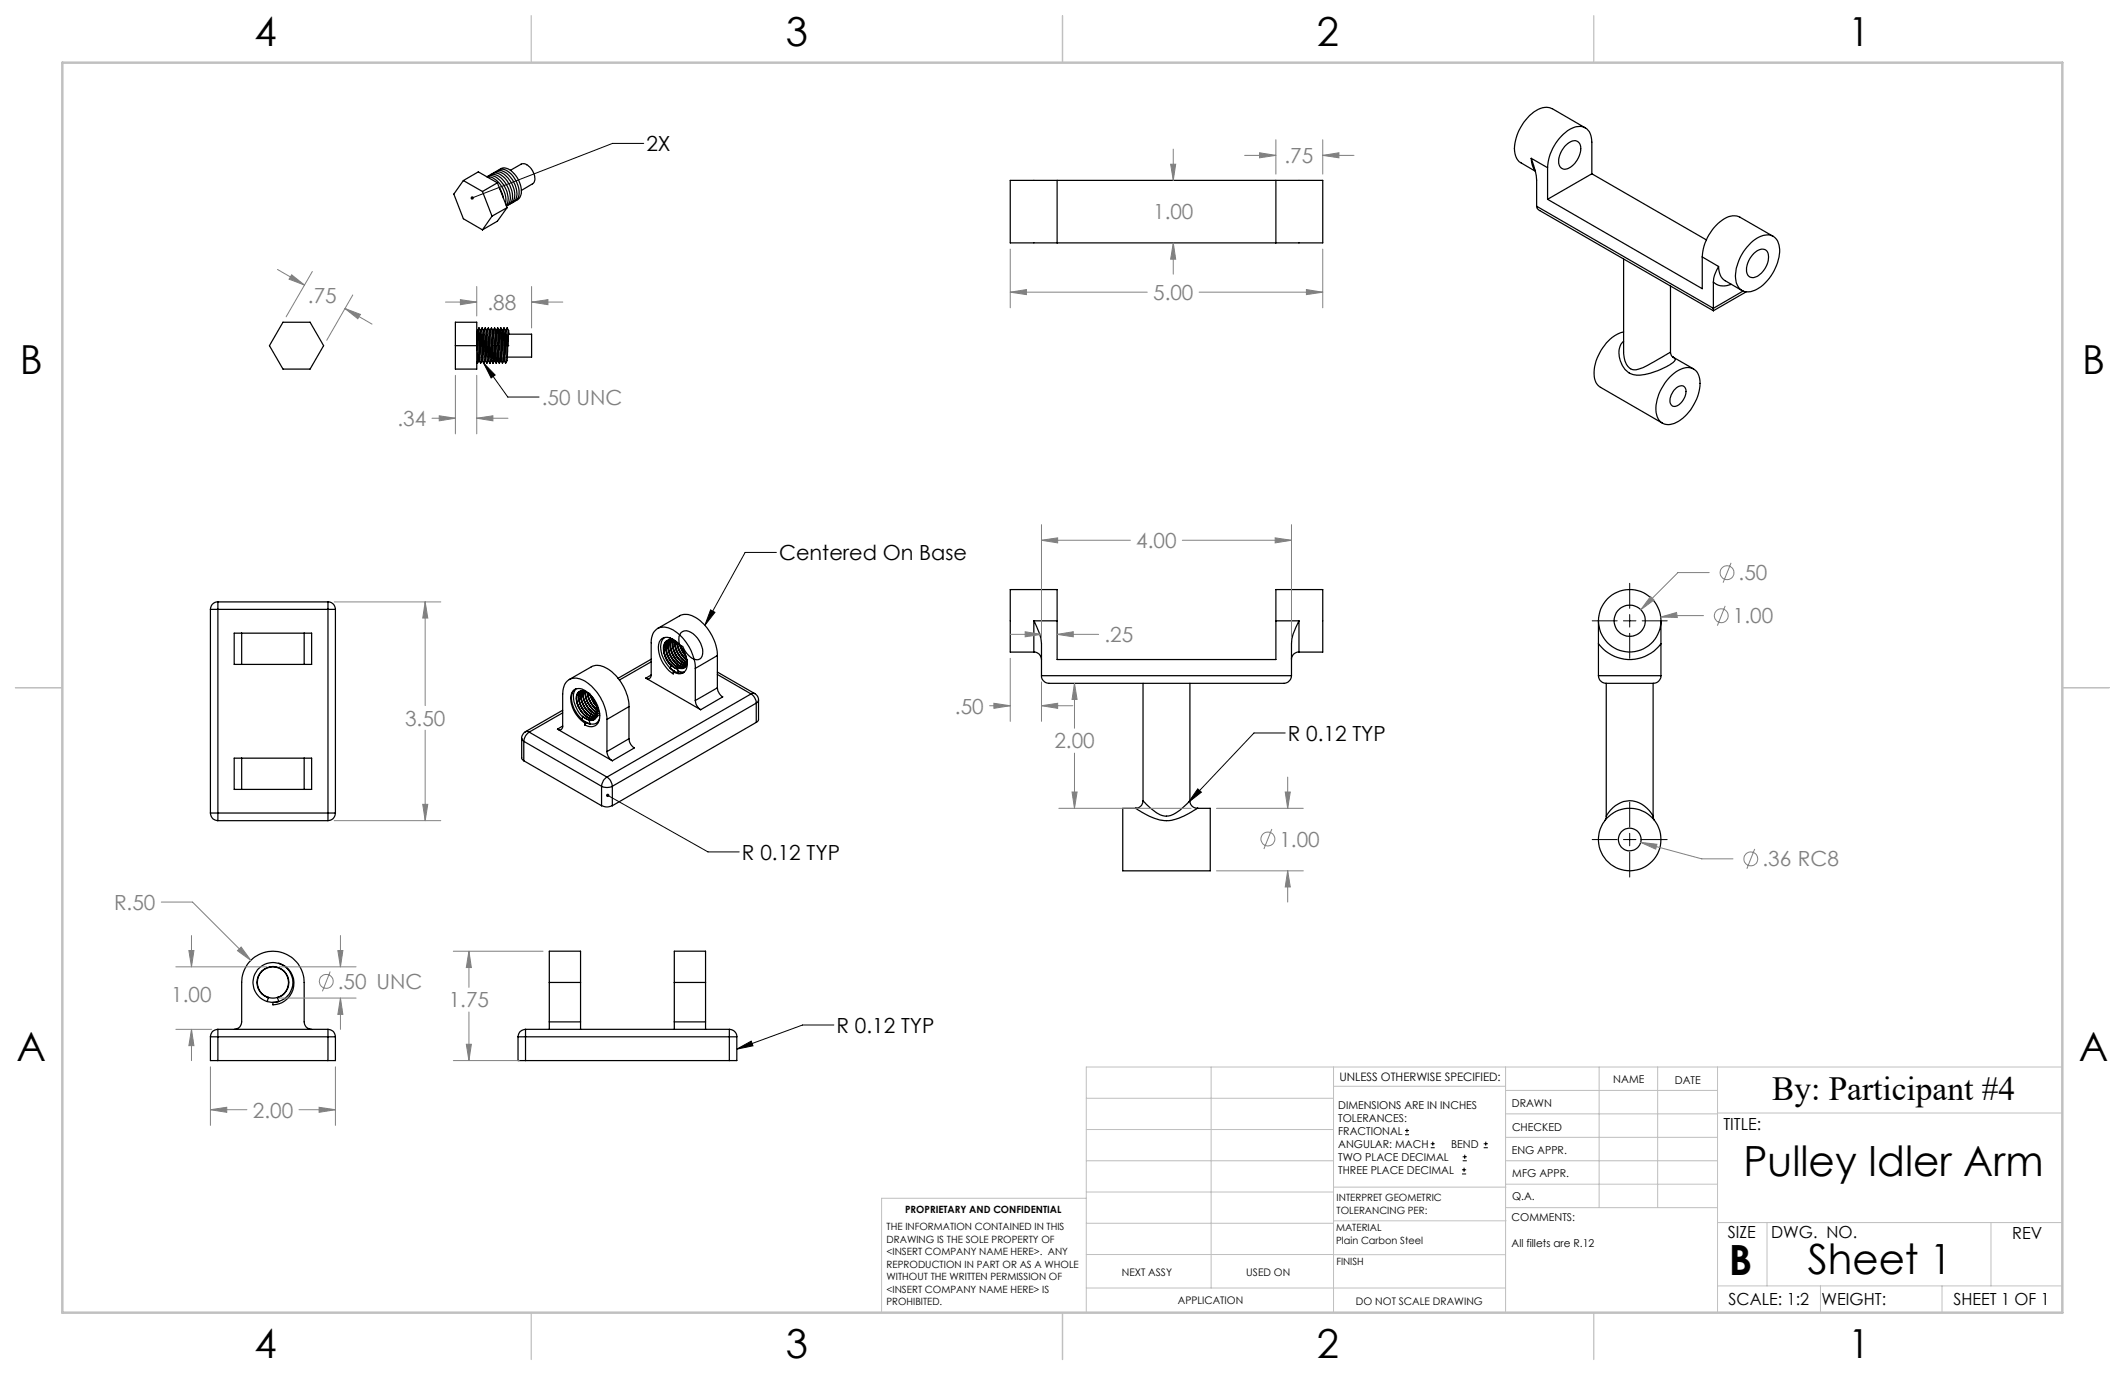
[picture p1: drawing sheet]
<svg xmlns="http://www.w3.org/2000/svg" width="432mm" height="279mm" viewBox="0 0 432 279" stroke-linecap="round" stroke-linejoin="round" font-family="sans-serif">
<g fill="none" stroke="#000" stroke-width=".25">
<path d="M94.2 36.7l3.8 2.2M94.2 36.7l-2 2.7 2 5.1 3.8 2.2M94.2 36.7l3-1.8 3.9 2.2M98 38.9l2 5M99 35.9a2.06 2.06 0 0 1 2.6 .8 4.8 4.8 0 0 1 1.4 4.9l-.1 .2M99 35.9a3.9 3.9 0 0 1 3.4 3l.4 1.1-.1 1.4M99.3 35.7a2 2 0 0 1 2.8 .7 5.2 5.2 0 0 1 1.4 4.7l-.6 .8M99.8 35.5a1.79 1.79 0 0 1 2.5 .4 5.3 5.3 0 0 1 1.7 5l-.3 .4-.6 .4M100.2 35.2a2 2 0 0 1 2.8 .7 4.8 4.8 0 0 1 1.3 5l-.7 .6M100.7 34.9a1.85 1.85 0 0 1 2.5 .5 5 5 0 0 1 1.6 5.2l-.8 .6M101.1 37.1l-3.1 1.8M101.1 37.1l1.9 5.1"/>
<path d="M101.1 34.7a1.6 1.6 0 0 1 2.2 .2 5.3 5.3 0 0 1 2 5.2l-.2 .5-.6 .4M101.5 38.1l.5 1.1 .3 1.1M101.6 34.4a2 2 0 0 1 2.7 .7 4.9 4.9 0 0 1 1.5 4.7l-.3 .5-.6 .4M103.7 34.6l2.2-1.2a2.24 2.24 0 0 1 2.5 1.8 1.65 1.65 0 0 1-.2 2.2l-2.3 1.3M205.3 36.7h63.5v12.7h-63.5zM214.8 36.7v12.7M259.3 36.7v12.7M311.2 32.2a13.9 13.9 0 0 1 1 4.4v5.3M311.2 32.2l.2 1.3 .5 1.1M311.2 32.2l3.3 1.9M314.5 34.1a9.6 9.6 0 0 1 5.3-8.2 2.54 2.54 0 0 1 3.6 2.5l.1 6.9M314.5 34.1v6.4"/>
<path d="M317.9 29.8a2.49 2.49 0 0 1 2.6-1.1 2.28 2.28 0 0 1 .4 3 3.6 3.6 0 0 1-3.2 2.7 1.92 1.92 0 0 1-.8-2.8zM322.2 26l-6.8-3.9a3.7 3.7 0 0 0-4.1 1 9.4 9.4 0 0 0-3.5 8.1l.5 1.1 .4 .6 3.3 1.9M323.5 35.3l-9 5.2M323.5 35.3l23.2 13.5M100 43.9l-2 2.8M103 42.2l-3 1.7M103 42.2l-1.9 2.7-3.1 1.8M312.2 41.9l.1 .4 .4 .4 35.5 20.4M312.2 41.9l36 20.8M314.5 40.5l31.4 18.2v-6.5M329.9 52.6v18.9a3.4 3.4 0 0 0 1.7 3.6 5.5 5.5 0 0 0 4-1.3l3.8-2.3M339.4 58.1v13.4"/>
<path d="M345.9 52.2l3.3 2M348.2 57.3a3.2 3.2 0 0 0 3.6 .5M348.2 57.3v5.4M349.2 54.2a6.3 6.3 0 0 0-1 3.1M349.2 54.2a3.2 3.2 0 0 0 1.4 2.8l3.3 2M354.2 59.1l-6 3.6M354.8 59.3l-6.6 3.8M355.7 49.4a4.4 4.4 0 0 1 4.5-1.5 3.8 3.8 0 0 1 1.3 4.3 9.2 9.2 0 0 1-5.8 7.1 2.54 2.54 0 0 1-3-2.7 9.7 9.7 0 0 1 3-7.2zM356.4 51.5a2.05 2.05 0 0 1 2.5-.6 3 3 0 0 1-.2 3.6 3.1 3.1 0 0 1-2.9 1.9 1.92 1.92 0 0 1-.7-2.7l.5-1.2zM360.3 48l-6.7-3.9a3.7 3.7 0 0 0-4.1 .9 10 10 0 0 0-3.6 7.2M57.5 65.5h5.5l2.8 4.7-2.8 4.8h-5.5l-2.7-4.8zM92.5 70.2h4.4v.7"/>
<path d="M92.5 65.5h4.4v9.5h-4.4zM96.9 73.6l.1 .2M96.9 67.9h.1M97.3 66.6l.3 .5M97.3 66.6l-.3 1-.1 3.5M97.3 66.6l-.3 7.2M97.4 73.3l.2 .5M97.5 70.2h.1M97.5 70.2l-.1 2.3M97.6 67.9l-.1 2.3M97.6 67.3v-.2l-.2 5.3a1.66 1.66 0 0 1-.4 1.4M98 66.6l.2 .5"/>
<path d="M98 66.6l-.4 1-.2 5.7-.1-.1M98 66.6l-.4 7.2M98 73.3l.3 .5M98.1 70.2h.1M98.1 70.2l-.1 2.3M98.2 67.9l-.1 2.3M98.3 67.3l-.1-.2-.2 5.3a1.66 1.66 0 0 1-.4 1.4M98.6 66.6l.3 .5M98.6 66.6l-.4 1-.2 5.7v-.1M98.6 66.6l-.3 7.2M98.6 73.3l.3 .5M98.9 67.9l-.3 4.6"/>
<path d="M98.9 67.3v-.2l-.3 5.3a1.66 1.66 0 0 1-.3 1.4M99.2 66.6l.3 .5M99.2 66.6l-.3 1-.3 5.7v-.1M99.2 66.6l-.3 7.2M99.3 73.3l.3 .5M99.4 70.2l-.1 2.3M99.5 67.9l-.1 2.3M99.6 67.3l-.1-.2-.2 5.3a1.66 1.66 0 0 1-.4 1.4M99.9 66.6l.3 .5M99.9 66.6l-.4 1-.2 5.7-.1-.1M99.9 66.6l-.3 7.2M99.9 73.3l.3 .5"/>
<path d="M100 70.2h.1M100 70.2l-.1 2.3M100.2 67.9l-.2 2.3M100.2 67.3v-.2l-.3 5.3a1.66 1.66 0 0 1-.3 1.4M100.5 66.6l.3 .5M100.5 66.6l-.3 1-.3 5.7v-.1M100.5 66.6l-.3 7.2M100.5 73.3l.3 .5M100.6 70.2h.1M100.7 70.2l-.2 2.3M100.8 67.9l-.2 2.3M100.8 67.3v-.2l-.3 5.3a1.66 1.66 0 0 1-.3 1.4"/>
<path d="M101.1 66.6l.3 .5M101.1 66.6l-.3 1-.3 5.7v-.1M101.1 66.6l-.3 7.2M101.2 73.3l.3 .5M101.3 70.2h.1M101.3 70.2l-.1 2.3M101.4 67.9l-.1 2.3M101.5 67.3l-.1-.2-.2 5.3a1.66 1.66 0 0 1-.4 1.4M101.8 66.6l.3 .5M101.8 66.6l-.4 1-.2 5.7-.1-.1M101.8 66.6l-.3 7.2M101.8 73.3l.3 .5"/>
<path d="M102 70.2l-.2 2.3M102.1 67.9l-.2 2.3M102.1 67.3v-.2l-.3 5.3a1.66 1.66 0 0 1-.3 1.4M102.4 66.6l.3 .5M102.4 66.6l-.3 1-.3 5.7v-.1M102.4 66.6l-.3 7.2M102.4 73.3l.3 .5M102.7 67.9l-.3 4.6M102.7 67.3v-.2l-.3 5.3a1.66 1.66 0 0 1-.3 1.4M103 66.6l.3 .5M103 66.6l-.3 1-.3 5.7v-.1M103 66.6l-.3 7.2"/>
<path d="M103.2 70.2h.1M103.2 70.2l.1-2.3h4.7v4.7h-4.9M103.4 67.9l-.1-.8-.2 5.3a1.66 1.66 0 0 1-.4 1.4M329.9 67.5a8 8 0 0 0-5.1 4.8 6.2 6.2 0 0 0-.3 5.8l.7 .6 12.6 7.3M329.9 69.4a3.4 3.4 0 0 0-.7 3.9 3.8 3.8 0 0 0 5.1 2.8 12 12 0 0 0 6.1-2.9 .53 .53 0 0 0-.5-.6M339.4 76.6a5 5 0 0 1 4.1-1.8 2.8 2.8 0 0 1 1.9 3.1 9.7 9.7 0 0 1-5.2 8.1 2.56 2.56 0 0 1-3.7-2.2 9.4 9.4 0 0 1 2.9-7.2zM339.4 71.5l.1 .6 .4 .5M339.9 72.6l4.2 2.4M340.1 79.3a1.43 1.43 0 0 1 2.3-.5 3.1 3.1 0 0 1-2.3 3.8 1.3 1.3 0 0 1-.6-2zM348.2 62.7v.4M42.8 123.8h1.5M42.8 123.8v41.4"/>
<path d="M44.3 122.3a1.49 1.49 0 0 0-1.5 1.5M44.3 122.3v1.5M44.3 123.8v41.4M44.3 123.8h22.3M44.3 122.3h22.3M49.1 135h12.7M49.1 128.7h12.7M49.1 128.7h-1.5v6.3h1.5M49.1 128.7v6.3M61.8 128.7h1.5v6.3h-1.5M61.8 128.7v6.3M66.6 122.3v1.5"/>
<path d="M66.6 122.3a1.49 1.49 0 0 1 1.6 1.5M66.6 123.8h1.6M66.6 123.8v41.4M68.2 123.8v41.4M115.7 138.1l4.5-2.6a3.5 3.5 0 0 1 3.8 .8 9.9 9.9 0 0 1 3.8 7.3M117.1 140a2.99 2.99 0 0 0-.2 3.3l.5 1.1 1 1.3M131.2 137.8l11.2 6.4M132.3 137.2a.67 .67 0 0 1-.3 .7 .67 .67 0 0 1-.8-.1M132.3 133.9l-6.7 3.9M132.3 134.5l-6.4 3.7M132.3 137.2l-1.1 .6M133.6 127.7l4.5-2.6a3.5 3.5 0 0 1 3.9 .8 9.9 9.9 0 0 1 3.8 7.3"/>
<path d="M135.1 129.5a3 3 0 0 0-.6 3.6l1.2 2.2 1.3 1.1M135.6 130.2a3.9 3.9 0 0 0 .9 4.5l.3 .3a1.84 1.84 0 0 0 2.5 .5l.3-.8M135.6 130.2a2.41 2.41 0 0 0-.3 3.2l.2 .5a4 4 0 0 0 2.2 2.1M135.8 130.2a3.1 3.1 0 0 0 .1 3.5 3.2 3.2 0 0 0 2.8 2 1.24 1.24 0 0 0 .7-1.8 5.3 5.3 0 0 1-1.8-3.3M135.9 130.1a3.1 3.1 0 0 0 .1 3.6 3.1 3.1 0 0 0 2.7 2l.3-.1a3.8 3.8 0 0 1-3-2.7 3.1 3.1 0 0 1 0-2.8M136 129.6a1.68 1.68 0 0 0-2.2 1.9 6.8 6.8 0 0 0 3 5.4v-.4M136 129.6a5.7 5.7 0 0 1 3.5 6.4 1.7 1.7 0 0 1-2.7 .5M136 129.6h.1M136.2 135.8l.8 .6M136.2 135.8l.6 .5 1.1 .4M136.2 130l.1-.1a3.2 3.2 0 0 0 .1 3.6 3.1 3.1 0 0 0 2.8 2 2.91 2.91 0 0 1-2.8-2l-.3-.6a3.1 3.1 0 0 1 .1-2.9zM136.3 130.1a4.4 4.4 0 0 0 3 5.2"/>
<path d="M136.3 135.3l-.1 .5M136.4 130.1a4.7 4.7 0 0 0 2.6 5.1h.3a4.3 4.3 0 0 1-2.9-5.1zM136.4 135.2l-.1 .1M136.4 135.2l1.3 .8M136.6 129.9l-.6 .1M136.6 130.2a4.7 4.7 0 0 0 2.9 4.8M136.7 130.2a4.7 4.7 0 0 0 2.8 4.7 4.6 4.6 0 0 1-2.8-4.7zM137 136.4l-.2 .1M137.1 130.3a4.9 4.9 0 0 0 2.5 4.4M137.1 130.4a4.9 4.9 0 0 0 2.5 4.1M137.2 130.4a4.8 4.8 0 0 0 2.4 4.1M137.5 130.6a5.2 5.2 0 0 0 2.1 3.6"/>
<path d="M137.6 130.5a1.57 1.57 0 0 0-1.9-.4 1.57 1.57 0 0 0-.9 1.6 5.3 5.3 0 0 0 1.5 3.6M137.6 130.6a5.3 5.3 0 0 0 2 3.4M137.7 136l.2 .7M137.8 136.3l.5 .2h.8M138.2 131.2l.4 1 .7 1M138.3 131.2l.3 1 .7 .9M138.9 136.7h-1M139.4 133.4a4.7 4.7 0 0 1-1.3-4.5 1.44 1.44 0 0 1 2.3-.4 4.6 4.6 0 0 1 2.3 4.9 1.29 1.29 0 0 1-2.1 .3l-1-.9-.9-1.4-.6-.4a2 2 0 0 0-2.8-.5 4 4 0 0 0 1.1 4.7M141.3 135.8a9.6 9.6 0 0 0-5.6-8.2 2.56 2.56 0 0 0-3.4 2.6v7M141.3 135.8v6.5M145.8 139.8a2.59 2.59 0 0 0 1.1 1.8l-4.5 2.6M145.8 136.6l7.6 4.3"/>
<path d="M145.8 133.2l-4.5 2.6M145.8 139.8l-4.5 2.5M145.8 133.2v6.6M145.8 137.1l6.8 3.9M210.1 132.5a1.51 1.51 0 0 1 1.5 1.5M210.1 126.2a11 11 0 0 1 1.5 4.6v6.5M210.1 126.2v6.3M210.1 126.2h4.7M211.6 137.3a1.55 1.55 0 0 0 1.5 1.6h47.8a1.62 1.62 0 0 0 1.5-1.6M211.6 137.3h50.8M214.8 126.2v-6.4h-9.5v12.7h4.8M214.8 126.2v7.8h44.5v-7.8"/>
<path d="M232.3 138.9v23.8M241.8 138.9v23.8M259.3 126.2v-6.4h9.5v12.7h-4.9M259.3 126.2h4.6M263.9 132.5a1.45 1.45 0 0 0-1.5 1.5M263.9 126.2a9.8 9.8 0 0 0-1.5 4.6v6.5M263.9 126.2v6.3M324.8 130.8a7.9 7.9 0 0 0 12.7 0M324.8 126.2v4.6M324.8 137.3a1.55 1.55 0 0 0 1.5 1.6h9.7a1.56 1.56 0 0 0 1.5-1.6M324.8 137.3h12.7M324.8 130.8v6.5"/>
<path d="M326.4 138.9v26.9M335.9 138.9v26.9M337.5 126.2v4.6M337.5 130.8v6.5M49.1 154.1h12.7M49.1 154.1h-1.5v6.3h1.5M49.1 154.1v6.3M61.8 154.1h1.5v6.3h-1.5M61.8 154.1v6.3M106 150v4l.4 .6M106 150l.4 .6M106.4 150.6l15.8 9.2"/>
<path d="M106.4 154.6l15.8 9.1M106.4 150.6v4M106.8 148.7a1.64 1.64 0 0 0-.8 1.3M106.8 148.7l.4-.1 .3 .2M107.5 148.8a2.42 2.42 0 0 0-1.1 1.8M107.5 148.8l15.8 9.1M113.3 148.2l11.1 6.4M114.3 147.5a.65 .65 0 0 1-.3 .7 .65 .65 0 0 1-.7 0M114.3 144.3l-7.5 4.4M114.3 144.9l-6.8 3.9M114.3 147.5l-1 .7M116.9 140.1a2.39 2.39 0 0 0-.6 2.8l.7 1.7 1.3 1.6"/>
<path d="M117.8 140.5a2 2 0 0 0-.4 2.5 3.9 3.9 0 0 0 3.4 3.1l.1-.1M117.9 140.5a3.5 3.5 0 0 0 .7 3.9 3.1 3.1 0 0 0 2.4 1.5M118.2 140.3a2.1 2.1 0 0 0-.4 2.5 3.8 3.8 0 0 0 3.3 3 4.3 4.3 0 0 1-3.4-4.6l.3-.7M118.2 140.4a4.3 4.3 0 0 0 3.3 5.2M118.3 140.4a4.4 4.4 0 0 0 2.9 5.2 4.3 4.3 0 0 1-2.9-5.2zM118.3 146.2l.8 .6 .8 .3M118.4 145.7l-.1 .5M118.4 145.6l1.3 .7M118.4 145.6l.3 .2a2.01 2.01 0 0 0 2 .4M118.4 145.6v.1M118.5 140.5a4.5 4.5 0 0 0 3.3 4.9M118.6 140.5a4.7 4.7 0 0 0 2.7 4.7"/>
<path d="M118.6 140.5a4.6 4.6 0 0 0 2.8 4.7M118.9 146.9v.4M118.9 140.6a4.7 4.7 0 0 0 2.9 4.4M119 140.6a4.9 4.9 0 0 0 2.4 4.2M119 146.8l.9 .3M119 146.8l-.1 .5M119 146.8h.1M119 146.8l-.1 .1M119.3 140.8a5 5 0 0 0 2.5 3.8M119.4 140.8a4.8 4.8 0 0 0 2 3.5M119.5 140.9a4.8 4.8 0 0 0 1.9 3.3M119.7 140.9a6 6 0 0 1 2 5.5 1.86 1.86 0 0 1-2.8 .9"/>
<path d="M119.7 140.9h.1M119.7 140.9a2.56 2.56 0 0 0-2.9-.8 3.2 3.2 0 0 0-.3 3.9 6.4 6.4 0 0 0 2.4 2.9M119.7 146.3v.1M119.7 146.4l.2 .7M119.9 141.1l.6 1.5 1.1 1.3M120 141.4l.5 1.2 .7 .9M120.1 141.4l.5 1.2 .6 .8M120.8 146.1a3.8 3.8 0 0 1-3.5-3 1.92 1.92 0 0 1 .7-2.7 3.7 3.7 0 0 1 3.3 3.2 2.08 2.08 0 0 1-.9 2.8h-.7M120.9 146.1a3.1 3.1 0 0 1-3-2l-.6-1a1.84 1.84 0 0 1 .8-2.7 3.5 3.5 0 0 1 3 2.6l.1 .6a2.02 2.02 0 0 1-.8 2.7h-.7M121.8 146.2a1.74 1.74 0 0 1-2.8 .6M122.2 159.8a2.51 2.51 0 0 0 2.2 0M122.2 159.8v3.9"/>
<path d="M123.3 152.7a2.29 2.29 0 0 0 1.1 1.9M123.3 146.2a9.6 9.6 0 0 0-5.5-8.3 2.55 2.55 0 0 0-3.4 2.7l-.1 6.9M123.3 157.9a2.27 2.27 0 0 0-1.1 1.9M123.3 157.9a2.27 2.27 0 0 1 1.1 1.9M123.3 146.2v6.5M124.4 159.8v3.9M127.8 150.1a2.29 2.29 0 0 0 1.1 1.9l-4.5 2.6M127.8 143.6l-4.5 2.6M127.8 150.1l-4.5 2.6M127.8 143.6v6.5M141.3 142.3a2.29 2.29 0 0 0 1.1 1.9M152.6 141a2.36 2.36 0 0 1 1.1 1.9"/>
<path d="M152.6 141l-29.3 16.9M153.4 140.9a1.45 1.45 0 0 1 .7 1.3M153.4 140.9h-.4l-.4 .1M153.7 142.9l-29.3 16.9M153.7 142.9v3.9M153.7 146.8l-29.3 16.9M154.1 142.2v4.1l-.4 .5M154.1 142.2v.3l-.4 .4M42.8 165.2h1.5M42.8 165.2a1.55 1.55 0 0 0 1.5 1.6M44.3 165.2v1.6M44.3 165.2h22.3"/>
<path d="M44.3 166.8h22.3M49.1 160.4h12.7M66.6 165.2h1.6M66.6 165.2v1.6M68.2 165.2a1.55 1.55 0 0 1-1.6 1.6M122.2 163.7a2.51 2.51 0 0 0 2.2 0M230.8 164.3h.1M230.8 164.3h-2.7v12.7h17.8v-12.7h-2.6M230.8 164.3a16.6 16.6 0 0 0 5.8 2.5 11.4 11.4 0 0 0 6.5-2.4l.2-.1M232.2 162.7a1.51 1.51 0 0 1-1.4 1.6M232.3 162.7v.1a12.7 12.7 0 0 0 3.9 2.9l.5 .1a5.4 5.4 0 0 0 4.1-2.1l1-1M241.8 162.7a1.45 1.45 0 0 0 1.5 1.5"/>
<path d="M243.3 164.3h.1M326.4 165.8l-.3 .9M326.4 165.8a5.5 5.5 0 0 1 6.1-2.9 6.2 6.2 0 0 1 3.4 2.9M335.9 165.8l.3 .9M56.6 195.8h.1M56.6 195.8a4.1 4.1 0 0 0-5.1 3.3 4.1 4.1 0 0 0 4 4.6M56.6 195.8a4.3 4.3 0 0 1 3.1 4.7 4.3 4.3 0 0 1-4.2 3.7v-.5M56.7 195.8a4 4 0 0 1 2.8 4.5 4 4 0 0 1-4 3.4M111.6 199.6v-6.3h6.4v6.3M111.6 199.6h6.4M111.6 199.6v8M118 199.6v8"/>
<path d="M137 199.6v-6.3h6.4v6.3M137 199.6h6.4M137 199.6v8M143.4 199.6v8M42.8 210.7h1.5M42.8 210.7v4.8h1.5M44.3 209.2a1.49 1.49 0 0 0-1.5 1.5M44.3 209.2v1.5M44.3 210.7v4.8M44.3 210.7h22.3M44.3 215.5h22.3M44.3 209.2h22.3"/>
<path d="M47.6 209.2a1.49 1.49 0 0 0 1.5-1.6v-8a6.3 6.3 0 0 1 6.4-6.3 6.3 6.3 0 0 1 6.3 6.3v8a1.49 1.49 0 0 0 1.5 1.6M54.5 202.7l.7 .1 1.2-.1M54.5 202.7l-.2 .8M54.5 202.7a3.2 3.2 0 0 1-1.6-5 3.2 3.2 0 0 1 5.3 .1 3.2 3.2 0 0 1-1.8 4.9M54.6 202.7a3.2 3.2 0 0 1-1.7-4.9 3.2 3.2 0 0 1 5.2 0 3.2 3.2 0 0 1-1.7 4.9M56.4 202.7l.2 .8-1.1 .2M56.4 202.7h.1M66.6 209.2v1.5M66.6 210.7h1.6M66.6 209.2a1.49 1.49 0 0 1 1.6 1.5M66.6 210.7v4.8M68.2 210.7v4.8h-1.6"/>
<path d="M105.3 210.7h1.5M105.3 210.7v4.8h1.5M106.8 209.2v1.5M106.8 209.2a1.55 1.55 0 0 0-1.5 1.5M106.8 210.7h41.4M106.8 215.5h41.4M106.8 209.2h41.4M106.8 210.7v4.8M111.6 207.6v1.6M111.6 207.6h6.4M118 207.6v1.6M137 207.6v1.6"/>
<path d="M137 207.6h6.4M143.4 207.6v1.6M148.2 209.2v1.5M148.2 210.7h1.5M148.2 209.2a1.49 1.49 0 0 1 1.5 1.5M148.2 210.7v4.8M149.7 210.7v4.8h-1.5"/>
<circle cx="331.2" cy="126.1" r="6.3"/>
<circle cx="331.2" cy="126.1" r="3.2"/>
<circle cx="331.2" cy="170.6" r="6.3"/>
<circle cx="331.2" cy="170.6" r="2.32"/>
</g>
<g fill="none" stroke="#808080" stroke-width=".2">
<path d="M237.9 33.4h1l-.5 3.3zM238.4 30.3v6.4M252.9 31.6h6.4M255.9 31l3.4 .6-3.4 .5zM259.3 28.4v7M268.8 28.4v7M268.8 31.6h6.3M268.8 31.6l3.3-.6v1.1zM56.4 54.8l5.5 3.1M59.3 55.8l2.6 2.1-3.2-1.2zM63.5 55.2l-5.4 9.2M71.7 59.9l-5.3 9.2"/>
<path d="M96.9 58.2v6M108 58.2v8.4M205.3 59.4l3.3-.6v1.1zM205.3 50.6v11.9M205.3 59.4h27.8M238.4 49.4v6.3M238.4 49.4l.5 3.3h-1zM243.7 59.4h25.1M265.5 58.8l3.3 .6-3.3 .5zM268.8 50.6v11.9M70.1 62.7l5.5 3.2M70.1 62.7l3.1 1.2-.5 .9z"/>
<path d="M90.5 61.4h6.4M92.5 76.3v11.9M93.6 60.9l3.3 .5-3.3 .5zM96.9 76.3v11.9M108 61.4h6.4M108 61.4l3.3-.5v1zM87.8 85h4.7M89.3 84.5l3.2 .5-3.2 .5zM96.9 85l3.3-.5v1zM96.9 85h6.3M211.6 109.8l3.3-.5v1zM211.6 106.6v22.9"/>
<path d="M211.6 109.8h18.1M240.2 109.8h22.2M259.1 109.3l3.3 .5-3.3 .5zM262.4 106.6v22.9M347.3 116.3h-6.3l-7.6 7.6M351.8 114.4l-1.7 4M67.9 122.3h21.7M86.4 122.3v21.1M86.4 122.3l.5 3.3h-1zM205.3 128.9h6.3M205.3 133.8v12.8M208.3 128.4l3.3 .5-3.3 .5z"/>
<path d="M211.6 138.6v8M214.8 128.9l3.3-.5v1zM214.8 128.9h8.4M218.3 138.9l.6 3.2h-1.1zM218.3 138.9v9.1M335.4 121.2l.7 .7-2.7 2zM337.5 125.4l3.2-.9 .1 1zM346.1 125.1h-6.3l-2.3 .3M350.6 123.1l-1.6 4M86.4 148.4v18.4M201.1 143.4h4.2M202 142.9l3.3 .5-3.3 .5z"/>
<path d="M211.6 143.4l3.3-.5v1zM211.6 143.4h6.4M218.3 153v11.3M261.7 157.9v6.4M67.9 166.8h21.7M85.9 163.4h1l-.5 3.4zM215.2 164.3h26.8M217.8 160.9h1.1l-.6 3.4zM247.2 164.3h17.6M247.2 177h17.6M258.4 168.5l-1.6 4M261.2 160.9h1l-.5 3.4z"/>
<path d="M261.7 177l.5 3.2h-1zM261.7 177v6.3M333.4 171.2l12.4 3.3h6.3M333.4 171.2l3.3 .4-.3 .9zM356.6 172.5l-1.6 4M32.8 183.3h6.3l11.9 11.9M35.7 196.5h18.5M38.4 193.1h1l-.5 3.4zM38.9 190.1v6.4M49 192.4l2 2.8-2.7-2zM56.7 196.5h15.7M67.1 197.4l-1.6 4"/>
<path d="M68.7 193.1h1l-.5 3.4zM69.2 190.1v6.4M92.1 193.3h18.2M95.3 193.3l.5 3.3h-1zM95.3 193.3v7.3M35.7 209.2h7.3M38.9 209.2l.5 3.3h-1zM38.9 209.2v6.3M42.8 216.8v11.9M56.7 202.8h15.7M68.2 216.8v11.9M69.2 202.8v6.4"/>
<path d="M69.2 202.8l.5 3.3h-1zM92.1 215.5h13.4M94.8 212.2h1l-.5 3.3zM95.3 205.6v9.9M42.8 225.5l3.3-.5v1zM42.8 225.5h7.4M60.7 225.5h7.5M64.8 225l3.4 .5-3.4 .5z"/>
<circle cx="350.9" cy="116.4" r="1.42"/>
<circle cx="349.7" cy="125.1" r="1.41"/>
<circle cx="257.6" cy="170.5" r="1.41"/>
<circle cx="355.8" cy="174.5" r="1.41"/>
<circle cx="66.3" cy="199.4" r="1.41"/>
</g>
<g fill="none" stroke="#000" stroke-width=".2">
<path d="M130.8 29.1h-6.3l-28.5 11.1M98.3 73.8l4.9 6.9h6.3M98.3 73.8l2.3 2.4-.8 .6zM157.8 112.3h-6.4l-8.2 14.8M331.2 118.5v5.1M144.4 123.9l.9 .5-2.1 2.7zM323.5 126.2h5.1M329.9 126.2h2.5M331.2 124.9v2.5M331.2 128.7v5.1M333.7 126.2h5.1M261.2 148.9h-6.4l-13.3 14.2"/>
<path d="M123.5 161.6l20.4 11.5h6.3M243.4 160.3l.7 .7-2.6 2.1zM323.5 170.6h5.1M329.9 170.6h2.5M331.2 163v5.1M331.2 169.3v2.6M331.2 173.1v5.1M333.7 170.6h5.1M149.7 213.2l2.9-1.6 .4 .9zM169.4 208.3h-6.3l-13.4 4.9M285.5 230.6h.8M285.5 229.7h.8"/>
<path d="M285.9 229.3v.9M290.7 233.2h.8M290.7 232.4h.8M291.1 232v.8M297.1 238.5h.8M297.1 237.7h.8M297.2 235.9h.9M297.2 235.1h.9M297.5 237.3v.8M297.6 234.6v.9M301.5 233.2h.8M301.5 232.4h.8"/>
<path d="M301.9 232v.8"/>
</g>
<g fill="none" stroke="#c0c0c0" stroke-width=".2">
<path d="M246.1 216.8v44.9M271 216.8v49.9M305.9 216.8v49.9M324.9 216.8v28.6M336.8 216.8v28.6M349 216.8v49.9M419.1 216.8h-198.4v49.9M220.7 235.9h50.3M220.7 229.5h50.3M220.7 223.2h50.3M271 220.7h34.9M305.9 231.1h43.1"/>
<path d="M305.9 226.3h43.1M305.9 221.6h43.1M305.9 235.9h43.1M349 226.2h70.1M220.7 248.6h50.3M220.7 242.2h50.3M220.7 254.9h50.3M220.7 243.5h-41.6v23.2M271 255h34.9M271 248.1h35M271 241.2h35M305.9 240.6h43.1"/>
<path d="M306 245.4h43M349 248.4h70.1M359.1 248.4v12.9M404.6 248.4v12.9M220.7 261.7h85.2M349 261.3h70.1M369.9 261.3v5.4M394.6 261.3v5.4"/>
</g>
<path d="M108 3.2v9.5M215.9 3.2v9.5M323.8 3.2v9.5M3.1 139.7h9.6M419.1 139.7h9.5M108 266.7v9.6M215.9 266.7v9.6M323.8 266.7v9.6" fill="none" stroke="#c0c0c0" stroke-width=".25"/>
<path d="M12.7 12.7h406.4v254h-406.4z" fill="none" stroke="#c0c0c0" stroke-width=".5"/>
<g fill="#000">
<path d="M98.3 73.8l2.3 2.4-.8 .6z"/>
<path d="M149.7 213.2l2.9-1.6 .4 .9zM144.4 123.9l.9 .5-2.1 2.7zM123.3 161.3l-.1 .2 .3 .1-.3-.1a.34 .34 0 0 0 .3 .4 .34 .34 0 0 0 .3-.4 .34 .34 0 0 0-.5-.2zM95.7 40l-.1 .4 .4-.2-.4 .2a.34 .34 0 0 0 .5 .1 .34 .34 0 0 0 .1-.4 .34 .34 0 0 0-.5-.1zM243.4 160.3l.7 .7-2.6 2.1z"/>
</g>
<path d="M68.7 193.1h1l-.5 3.4zM69.2 202.8l.5 3.3h-1zM42.8 225.5l3.3-.5v1zM64.8 225l3.4 .5-3.4 .5zM49 192.4l-.7 .8 2.7 2zM38.4 193.1h1l-.5 3.4zM38.9 209.2l.5 3.3h-1zM94.8 212.2h1l-.5 3.3zM95.3 193.3l.5 3.3h-1zM86.4 122.3l.5 3.3h-1zM85.9 163.4h1l-.5 3.4zM59.3 55.8l2.6 2.1-3.2-1.2zM70.1 62.7l3.1 1.2-.5 .9zM108 61.4l3.3-.5v1zM93.6 60.9l3.3 .5-3.3 .5zM89.3 84.5l3.2 .5-3.2 .5zM96.9 85l3.3-.5v1zM261.2 160.9h1l-.5 3.4zM261.7 177l.5 3.2h-1zM218.3 138.9l.6 3.2h-1.1zM217.8 160.9h1.1l-.6 3.4zM214.8 128.9l3.3-.5v1zM208.3 128.4l3.3 .5-3.3 .5zM211.6 143.4l3.3-.5v1zM202 142.9l3.3 .5-3.3 .5zM211.6 109.8l3.3-.5v1zM259.1 109.3l3.3 .5-3.3 .5zM238.4 49.4l.5 3.3h-1zM237.9 33.4h1l-.5 3.3zM265.5 58.8l3.3 .6-3.3 .5zM205.3 59.4l3.3-.6v1.1zM255.9 31l3.4 .6-3.4 .5zM268.8 31.6l3.3-.6v1.1zM337.5 125.4l3.3 .1-.1-1zM335.4 121.2l-2 2.7 2.7-2zM333.4 171.2l3 1.3 .3-.9z" fill="#808080"/>
<g font-size="8.5">
<text x="354.3" y="239">Pulley Idler Arm</text>
<text x="351.3" y="259">B</text>
<text x="367.3" y="258.9">Sheet 1</text>
</g>
<g font-size="8.1">
<text x="51.7" y="9.3">4</text>
<text x="159.7" y="9.3">3</text>
<text x="267.6" y="9.3">2</text>
<text x="375.6" y="9.3">1</text>
<text x="4" y="76">B</text>
<text x="423.1" y="76">B</text>
<text x="3.3" y="215.7">A</text>
<text x="422.4" y="215.7">A</text>
<text x="51.7" y="276">4</text>
<text x="159.7" y="276">3</text>
<text x="267.6" y="276">2</text>
<text x="375.6" y="276">1</text>
</g>
<text font-size="6.9" x="360.1" y="223.6">By: Participant #4</text>
<g font-size="4.2">
<text x="131.3" y="30.7">2X</text>
<text x="158.3" y="113.8">Centered On Base</text>
<text x="261.7" y="150.5">R 0.12 TYP</text>
<text x="150.8" y="174.7">R 0.12 TYP</text>
<text x="170" y="209.9">R 0.12 TYP</text>
</g>
<g font-size="4.2" fill="#808080">
<text x="261" y="33.1">.75</text>
<text x="234.3" y="44.6">1.00</text>
<text x="62.6" y="61.6">.75</text>
<text x="99.1" y="63">.88</text>
<text x="234.3" y="60.9">5.00</text>
<text x="110.1" y="82.3">.50 UNC</text>
<text x="80.8" y="86.6">.34</text>
<text x="230.9" y="111.4">4.00</text>
<text x="353.3" y="117.9">.50</text>
<text x="224.4" y="130.5">.25</text>
<text x="352.1" y="126.7">1.00</text>
<text x="82.3" y="147.5">3.50</text>
<text x="194" y="145">.50</text>
<text x="214.3" y="152.1">2.00</text>
<text x="260" y="172">1.00</text>
<text x="358.1" y="176.1">.36 RC8</text>
<text x="23.2" y="184.9">R.50</text>
<text x="34.8" y="203.7">1.00</text>
<text x="68.6" y="200.9">.50 UNC</text>
<text x="91.2" y="204.7">1.75</text>
<text x="51.4" y="227.1">2.00</text>
</g>
<g font-size="3.4">
<text x="350.2" y="229.5">TITLE:</text>
<text x="351.1" y="251.6">SIZE</text>
<text x="359.9" y="251.6">DWG. NO.</text>
<text x="408.9" y="251.7">REV</text>
<text x="351.2" y="265.2">SCALE: 1:2</text>
<text x="370.1" y="265.3">WEIGHT:</text>
<text x="396.9" y="265.2">SHEET 1 OF 1</text>
</g>
<text font-size="2.4" x="272.2" y="219.7">UNLESS OTHERWISE SPECIFIED:</text>
<g font-size="2.2">
<text x="327.8" y="220.1">NAME</text>
<text x="340.3" y="220.2">DATE</text>
<text x="271.9" y="225.3">DIMENSIONS ARE IN INCHES</text>
<text x="271.9" y="227.9">TOLERANCES:</text>
<text x="307.2" y="224.9">DRAWN</text>
<text x="271.9" y="230.6">FRACTIONAL</text>
<text x="271.9" y="233.2">ANGULAR: MACH</text>
<text x="294.9" y="233.2">BEND</text>
<text x="307.3" y="229.8">CHECKED</text>
<text x="271.9" y="235.9">TWO PLACE DECIMAL</text>
<text x="271.9" y="238.5">THREE PLACE DECIMAL</text>
<text x="307.2" y="234.5">ENG APPR.</text>
<text x="307.3" y="239.2">MFG APPR.</text>
<text x="307.3" y="243.9">Q.A.</text>
<text x="307.2" y="248.1">COMMENTS:</text>
<text x="307.2" y="253.4">All fillets are R.12</text>
</g>
<g font-size="2.1">
<text x="227.9" y="259.2">NEXT ASSY</text>
<text x="253.3" y="259.2">USED ON</text>
<text x="239.3" y="265">APPLICATION</text>
<text x="275.5" y="265.1">DO NOT SCALE DRAWING</text>
</g>
<g font-size="2">
<text x="271.6" y="244.1">INTERPRET GEOMETRIC</text>
<text x="180.2" y="250">THE INFORMATION CONTAINED IN THIS</text>
<text x="183.9" y="246.4">PROPRIETARY AND CONFIDENTIAL</text>
<text x="271.5" y="250.2">MATERIAL</text>
<text x="271.6" y="246.6">TOLERANCING PER:</text>
<text x="180.2" y="252.5">DRAWING IS THE SOLE PROPERTY OF</text>
<text x="180.2" y="255.1">&lt;INSERT COMPANY NAME HERE&gt;. ANY</text>
<text x="180.2" y="257.6">REPRODUCTION IN PART OR AS A WHOLE</text>
<text x="271.5" y="252.7">Plain Carbon Steel</text>
<text x="271.5" y="257">FINISH</text>
<text x="180.2" y="260.1">WITHOUT THE WRITTEN PERMISSION OF</text>
<text x="180.2" y="262.6">&lt;INSERT COMPANY NAME HERE&gt; IS</text>
<text x="180.2" y="265.2">PROHIBITED.</text>
</g>
</svg>
